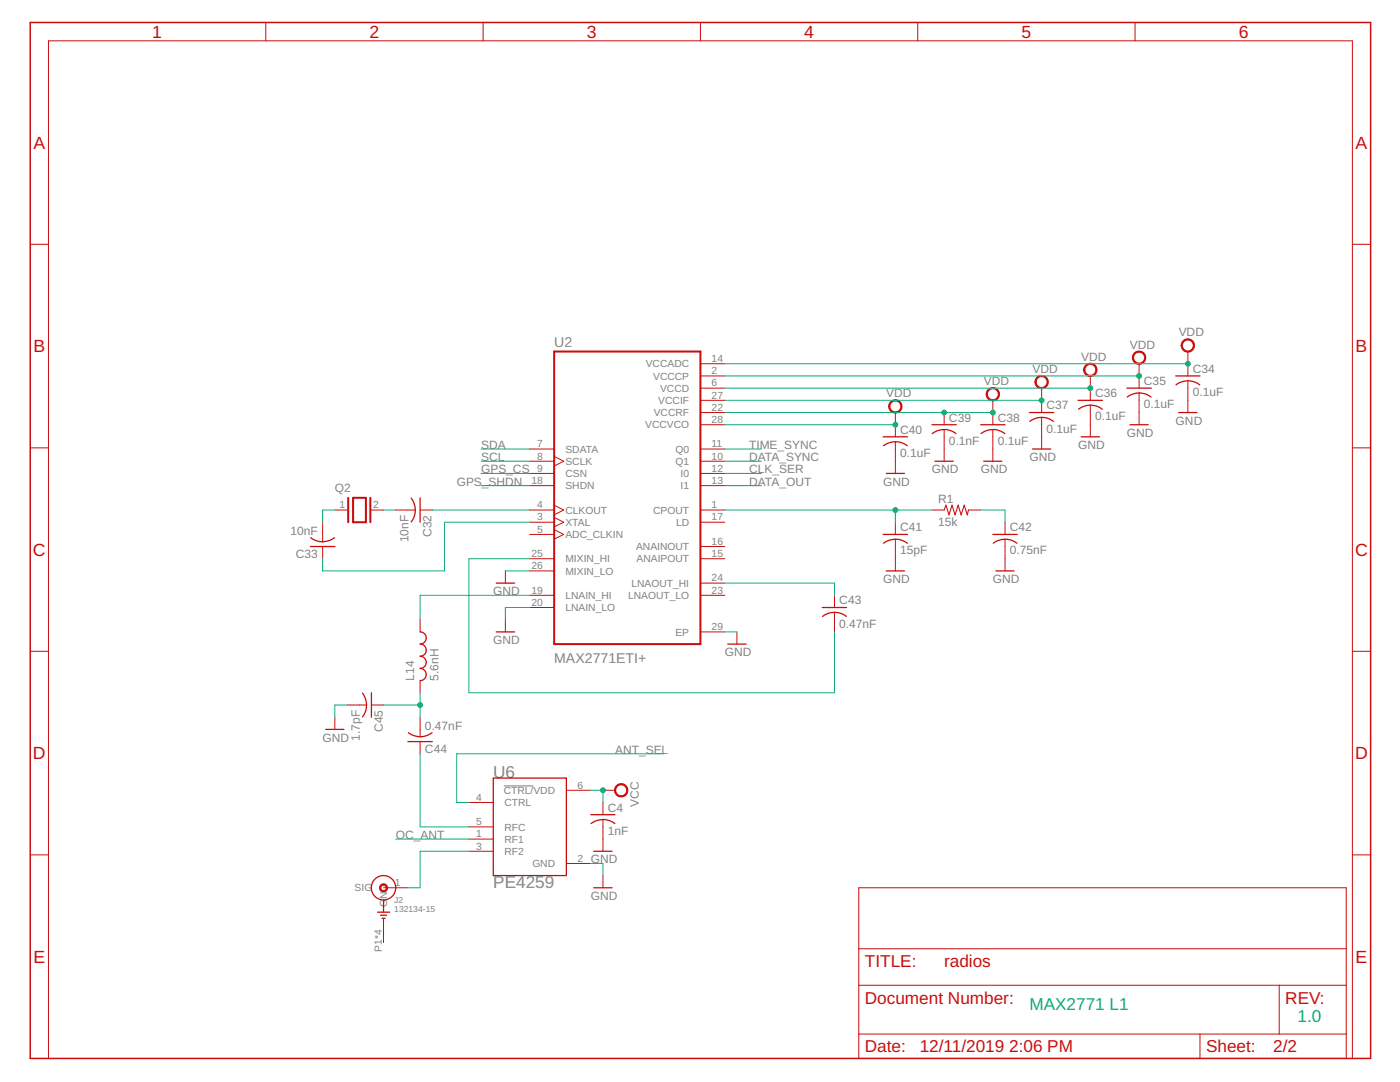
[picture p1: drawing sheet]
<svg xmlns="http://www.w3.org/2000/svg" width="279mm" height="216mm" viewBox="0 0 279 216" stroke-linecap="round" stroke-linejoin="round" font-family="sans-serif">
<path d="M100.5 156.8h5.9" fill="none" stroke="#808080" stroke-width=".2"/>
<path d="M110.6 70.1h29.2v58.4h-29.2zM69.5 99.3v4.9M70.5 99.3h2.5v4.9h-2.5zM73.9 99.3v4.9" fill="none" stroke="#c90d0c" stroke-width=".4"/>
<g fill="none" stroke="#c90d0c" stroke-width=".2">
<path d="M53 4.5v3.6M96.4 4.5v3.6M139.8 4.5v3.6M183.2 4.5v3.6M226.5 4.5v3.6M6 48.7h3.7M269.9 48.7h3.6M139.8 72.6h4.9M139.8 75h4.9M139.8 77.4h4.9M139.8 79.9h4.9M198.1 79.9v4.9"/>
<path d="M207.9 77.4v4.9M217.6 75v4.9M227.3 72.6v4.8M227.3 78.4v6.4M237.1 70.1v4.9M237.1 76v6.3M6 89.4h3.7M105.7 94.5h4.9M105.7 92h4.9M105.7 89.6h4.9M105.7 96.9h4.9M110.6 91.1l1.9 .9-1.9 1"/>
<path d="M139.8 94.5h4.9M139.8 92h4.9M139.8 89.6h4.9M139.8 96.9h4.9M139.8 82.3h4.9M139.8 84.8h4.9M178.7 82.3v4.9M178.7 88.1v6.4M188.4 82.3v2.5M188.4 85.7v6.3M198.1 85.7v6.3M207.9 83.3v6.3"/>
<path d="M217.6 80.9v6.3M269.9 89.4h3.6M64.4 104.2v3.9M64.4 109.1v2.4M66.8 101.8h2.5M74.1 101.8h2.4M79 101.8h3.9M83.8 101.8h2.5M100.9 113.9v2.5M105.7 106.6h4.9M105.7 101.8h4.9M105.7 118.8h4.9"/>
<path d="M105.7 111.5h4.9M105.7 113.9h4.9M105.7 104.2h4.9M110.6 105.7l1.9 .9-1.9 1M110.6 100.8l1.9 1-1.9 .9M110.6 103.3l1.9 .9-1.9 .9M139.8 101.8h4.9M139.8 118.8h4.9M139.8 111.5h4.9M139.8 104.2h4.9M139.8 109.1h4.9M139.8 116.4h4.9"/>
<path d="M166.5 118.8v2.4M178.7 104.2v2.4M178.7 107.6v6.3M186 101.8h2.4M193.3 101.8h2.4M200.6 104.2v2.4M200.6 107.6v6.3M6 130h3.7M83.8 123.7v2.4M83.8 135.8v2.4M100.9 123.7v2.4M105.7 121.2h4.9"/>
<path d="M139.8 126.1h4.9M147.1 126.1v2.4M166.5 122.2v3.9M269.9 130h3.6M66.8 143.1v2.4M69.3 140.7h3.9M74.1 140.7h2.4M83.8 143.1v3.9M83.8 148v2.4M113 157.7h4.9M120.3 157.7h2.4M6 170.6h3.7"/>
<path d="M76.5 177.1h4.9M93.6 160.1h4.8M93.6 165h4.8M93.6 167.4h4.8M93.6 169.9h4.8M113 172.3h4.9M120.3 160.1v2.5M120.3 163.5v6.4M120.3 174.7v2.4M171.4 177.1h97.3v34.1h-97.3zM269.9 170.6h3.6M76.5 183.2v4.9"/>
<path d="M171.4 196.6h97.3M171.4 189.3h97.3M255.3 196.6v9.7M9.7 211.2v-203.1h260.2v203.1M171.4 206.3h97.3M239.5 206.3v4.9"/>
</g>
<g fill="none" stroke="#c90d0c" stroke-width=".25">
<path d="M215.2 79.9h4.8M224.9 77.4h4.9M227.3 78.4l1.5 .3 .9 .5M227.3 78.4l-1 .1-1.3 .7M234.6 75h4.9M234.7 76.8a3.8 3.8 0 0 1 4.7 0M82.1 99.4a3.8 3.8 0 0 1 0 4.7M83.8 99.3v4.9M176.3 87.2h4.8M176.3 88.9a3.9 3.9 0 0 1 4.8 0M176.9 94.5h3.6M186 84.8h4.9"/>
<path d="M186.1 86.5a3.9 3.9 0 0 1 4.7 0M186.6 92h3.6M195.7 84.8h4.9M195.8 86.5a3.9 3.9 0 0 1 4.7 0M196.3 92h3.7M205.4 82.3h4.9M205.5 84.1a3.9 3.9 0 0 1 4.7 0M206.1 89.6h3.6M215.8 87.2h3.6M217.6 80.8l1 .2 1.4 .7M217.6 80.9l-1 .1-1.4 .7M225.5 84.8h3.7"/>
<path d="M235.2 82.3h3.7M62 109.1h4.8M62 107.3a3.9 3.9 0 0 0 4.8 0M99 116.4h3.7M176.3 106.6h4.8M176.9 113.9h3.6M178.7 107.6l1 .1 1.4 .7M178.7 107.6l-1.5 .3-.9 .5M198.1 106.6h4.9M198.8 113.9h3.6M200.6 107.6l1 .1 1.4 .7M200.6 107.6l-1.5 .3-.9 .5"/>
<path d="M72.3 138.3a3.9 3.9 0 0 1 0 4.8M74.1 138.2v4.9M83.8 126.1a1.22 1.22 0 0 1 1.3 1.2 1.22 1.22 0 0 1-1.3 1.2 1.21 1.21 0 0 1 1.3 1.2 1.21 1.21 0 0 1-1.3 1.2 1.22 1.22 0 0 1 1.3 1.3 1.22 1.22 0 0 1-1.3 1.2 1.22 1.22 0 0 1 1.3 1.2 1.22 1.22 0 0 1-1.3 1.2M99 126.1h3.7M145.2 128.5h3.7M164.1 121.2h4.9M164.2 123a3.8 3.8 0 0 1 4.7 0M65 145.5h3.6M81.4 148h4.9M81.5 146.2a3.9 3.9 0 0 0 4.7 0M98.4 155.3h14.6v19.4h-14.6zM76.5 179.6v2.4"/>
<path d="M117.9 162.6h4.8M118.5 169.9h3.7M118.5 177.1h3.7M120.3 163.5l1.5 .3 .9 .5M120.3 163.5l-1 .2-1.3 .6M75.3 182h2.5M75.9 182.6h1.3M76.2 183.2h.7"/>
<circle cx="76.5" cy="177.1" r="2.43"/>
</g>
<g fill="#c90d0c" stroke="#c90d0c" stroke-width=".2">
<path d="M216.7 72.9a1.33 1.33 0 0 1 2.1 .3 1.33 1.33 0 0 1-.9 1.9 1.33 1.33 0 0 1-1.6-1.3h.2a1.1 1.1 0 0 1 1.6-.9 1.1 1.1 0 0 1 .2 1.8 1.1 1.1 0 0 1-1.8-.6v-.3h-.2v-.4z" fill-rule="evenodd"/>
<path d="M226.4 70.4a1.34 1.34 0 0 1 2.1 .3 1.34 1.34 0 0 1-.8 1.9 1.34 1.34 0 0 1-1.7-1.2h.2a1.1 1.1 0 0 1 1.6-1.1 1.1 1.1 0 0 1 .2 1.9 1.1 1.1 0 0 1-1.7-.6l-.1-.2h-.2z" fill-rule="evenodd"/>
<path d="M236.1 68a1.34 1.34 0 0 1 2.1 .3 1.34 1.34 0 0 1-.8 1.9 1.34 1.34 0 0 1-1.7-1.3h.3a1.09 1.09 0 0 1 1.5-1 1.09 1.09 0 0 1 .3 1.8 1.09 1.09 0 0 1-1.8-.5v-.3h-.3z" fill-rule="evenodd"/>
<path d="M206.9 75.3a1.34 1.34 0 0 1 2.1 .2 1.34 1.34 0 0 1-.8 2 1.34 1.34 0 0 1-1.7-1.3h.3a1.1 1.1 0 0 1 1.5-1 1.1 1.1 0 0 1 .3 1.8 1.1 1.1 0 0 1-1.8-.5v-.3h-.3z" fill-rule="evenodd"/>
<path d="M197.2 77.7a1.33 1.33 0 0 1 2.1 .3 1.33 1.33 0 0 1-.8 2 1.33 1.33 0 0 1-1.7-1.3h.3a1.1 1.1 0 0 1 1.6-.9 1.1 1.1 0 0 1 .1 1.8 1.1 1.1 0 0 1-1.7-.6v-.3h-.3l.2-.7z" fill-rule="evenodd"/>
<path d="M177.7 80.2a1.34 1.34 0 0 1 2.1 .2 1.34 1.34 0 0 1-.8 2 1.34 1.34 0 0 1-1.6-1.3h.2a1.1 1.1 0 0 1 1.5-1 1.1 1.1 0 0 1 .3 1.8 1.1 1.1 0 0 1-1.8-.5v-.3h-.2z" fill-rule="evenodd"/>
<path d="M123 156.8a1.34 1.34 0 0 1 2.1 .2 1.34 1.34 0 0 1-.8 2 1.34 1.34 0 0 1-1.7-1.3h.3a1.1 1.1 0 0 1 1.5-1 1.1 1.1 0 0 1 .3 1.8 1.1 1.1 0 0 1-1.8-.5v-.3h-.3z" fill-rule="evenodd"/>
<path d="M75.9 176.6a.81 .81 0 0 1 1.3 .1 .81 .81 0 0 1-.4 1.2 .81 .81 0 0 1-1.1-.8h.3a.57 .57 0 0 1 .8-.4 .57 .57 0 0 1 .1 .9 .57 .57 0 0 1-.9-.3v-.2h-.3z" fill-rule="evenodd"/>
</g>
<path d="M188.4 101.8l.4-1 .6 1.9 .6-1.9 .6 1.9 .6-1.9 .6 1.9 .6-1.9 .6 1.9 .3-.9" fill="none" stroke="#c90d0c" stroke-width=".21"/>
<path d="M6 4.5h267.5v206.7h-267.5z" fill="none" stroke="#c90d0c" stroke-width=".3"/>
<g fill="none" stroke="#0dab76" stroke-width=".2">
<path d="M144.7 77.4h72.9M144.7 75h82.6M144.7 72.6h92.4M144.7 79.9h63.2M96 89.6h9.7M96 92h9.7M96 94.5h9.7M96 96.9h9.7M144.7 82.3h53.4M144.7 84.8h34M144.7 89.6h7.2M144.7 92h7.2"/>
<path d="M144.7 94.5h7.2M144.7 96.9h7.2M66.8 101.8h-2.4v2.4M76.5 101.8h2.5M86.3 101.8h19.4M100.9 113.9h4.8M105.7 104.2h-17v9.7h-24.3v-2.4M105.7 111.5h-12.1v26.7h72.9v-12.1M105.7 118.8h-21.9v4.9M144.7 101.8h41.3M144.7 116.4h21.8v2.4M178.7 101.8v2.4"/>
<path d="M195.7 101.8h4.9v2.4M83.8 138.2v4.9M105.7 121.2h-4.8v2.5M144.7 126.1h2.4M69.3 140.7h-2.5v2.4M76.5 140.7h7.3M83.8 150.4v14.6h9.8M117.9 157.7h2.4v2.4M132.5 150.4h-41.4v9.7h2.5M79 167.4h14.6M93.6 169.9h-9.8v7.2h-2.4M117.9 172.3h2.4v2.4"/>
</g>
<g fill="#0dab76" stroke="#0dab76" stroke-width=".2">
<circle cx="217.6" cy="77.4" r=".49"/>
<circle cx="227.3" cy="75" r=".49"/>
<circle cx="237.1" cy="72.6" r=".49"/>
<circle cx="207.9" cy="79.9" r=".49"/>
<circle cx="198.1" cy="82.3" r=".49"/>
<circle cx="188.4" cy="82.3" r=".49"/>
<circle cx="178.7" cy="84.8" r=".49"/>
<circle cx="178.7" cy="101.8" r=".49"/>
<circle cx="83.8" cy="140.7" r=".49"/>
<circle cx="120.3" cy="157.7" r=".49"/>
</g>
<g font-size="3.5" fill="#c90d0c">
<text x="30.4" y="7.6">1</text>
<text x="73.8" y="7.6">2</text>
<text x="117.1" y="7.6">3</text>
<text x="160.5" y="7.6">4</text>
<text x="203.9" y="7.6">5</text>
<text x="247.2" y="7.6">6</text>
<text x="6.7" y="29.7">A</text>
<text x="270.5" y="29.7">A</text>
<text x="6.7" y="70.3">B</text>
<text x="270.5" y="70.3">B</text>
<text x="6.6" y="110.9">C</text>
<text x="270.4" y="110.9">C</text>
<text x="6.6" y="151.5">D</text>
<text x="270.4" y="151.5">D</text>
<text x="6.7" y="192.1">E</text>
<text x="270.5" y="192.1">E</text>
</g>
<g font-size="3.4" fill="#808080">
<text x="98.4" y="155.3">U6</text>
<text x="98.4" y="177.2">PE4259</text>
</g>
<g font-size="3.4" fill="#c90d0c">
<text x="172.6" y="193">TITLE:</text>
<text x="188.4" y="193">radios</text>
<text x="172.6" y="200.3">Document Number:</text>
<text x="256.5" y="200.3">REV:</text>
<text x="172.6" y="210">Date:</text>
<text x="183.6" y="210">12/11/2019</text>
<text x="201.4" y="210">2:06 PM</text>
<text x="240.7" y="210">Sheet:</text>
<text x="254.1" y="210">2/2</text>
</g>
<g font-size="3.4" fill="#0dab76">
<text x="205.4" y="201.5">MAX2771 L1</text>
<text x="258.9" y="203.9">1.0</text>
</g>
<g font-size="2.8" fill="#808080">
<text x="110.6" y="69.2">U2</text>
<text x="110.6" y="132.3">MAX2771ETI+</text>
</g>
<g font-size="2.4" fill="#808080">
<text x="215.8" y="72">VDD</text>
<text x="225.5" y="69.5">VDD</text>
<text x="235.2" y="67.1">VDD</text>
<text x="196.3" y="76.8">VDD</text>
<text x="206" y="74.4">VDD</text>
<text x="228.3" y="76.8">C35</text>
<text x="238" y="74.4">C34</text>
<text x="176.9" y="79.3">VDD</text>
<text x="208.8" y="81.7">C37</text>
<text x="218.6" y="83.9">0.1uF</text>
<text x="218.6" y="79.3">C36</text>
<text x="228.3" y="81.5">0.1uF</text>
<text x="238" y="79">0.1uF</text>
<text x="96" y="89.6">SDA</text>
<text x="149.5" y="89.6">TIME_SYNC</text>
<text x="179.7" y="86.6">C40</text>
<text x="189.4" y="88.8">0.1nF</text>
<text x="189.4" y="84.1">C39</text>
<text x="199.1" y="88.8">0.1uF</text>
<text x="199.1" y="84.1">C38</text>
<text x="208.8" y="86.3">0.1uF</text>
<text x="215.2" y="89.6">GND</text>
<text x="224.9" y="87.2">GND</text>
<text x="234.6" y="84.7">GND</text>
<text x="96" y="92">SCL</text>
<text x="96" y="94.5">GPS_CS</text>
<text x="149.5" y="92">DATA_SYNC</text>
<text x="149.5" y="94.5">CLK_SER</text>
<text x="179.7" y="91.2">0.1uF</text>
<text x="186" y="94.5">GND</text>
<text x="195.7" y="94.5">GND</text>
<text x="205.4" y="92">GND</text>
<text x="66.8" y="98.1">Q2</text>
<text x="91.1" y="96.9">GPS_SHDN</text>
<text x="149.5" y="96.9">DATA_OUT</text>
<text x="176.3" y="96.9">GND</text>
<text x="187.2" y="100.3">R1</text>
<text x="58" y="106.7">10nF</text>
<text x="86.1" y="107.1" transform="rotate(-90 86.1 107.1)">C32</text>
<text x="179.7" y="106">C41</text>
<text x="187.2" y="104.9">15k</text>
<text x="201.6" y="106">C42</text>
<text x="59" y="111.4">C33</text>
<text x="81.5" y="108.2" transform="rotate(-90 81.5 108.2)">10nF</text>
<text x="179.7" y="110.6">15pF</text>
<text x="201.6" y="110.6">0.75nF</text>
<text x="98.4" y="118.8">GND</text>
<text x="176.3" y="116.4">GND</text>
<text x="198.1" y="116.4">GND</text>
<text x="167.5" y="125.2">0.47nF</text>
<text x="167.5" y="120.6">C43</text>
<text x="98.4" y="128.5">GND</text>
<text x="144.6" y="130.9">GND</text>
<text x="82.6" y="135.8" transform="rotate(-90 82.6 135.8)">L14</text>
<text x="87.5" y="135.8" transform="rotate(-90 87.5 135.8)">5.6nH</text>
<text x="64.4" y="148">GND</text>
<text x="71.8" y="147.8" transform="rotate(-90 71.8 147.8)">1.7pF</text>
<text x="76.4" y="146" transform="rotate(-90 76.4 146)">C45</text>
<text x="84.8" y="145.6">0.47nF</text>
<text x="84.8" y="150.3">C44</text>
<text x="122.8" y="150.4">ANT_SEL</text>
<text x="121.3" y="162">C4</text>
<text x="127.5" y="160.9" transform="rotate(-90 127.5 160.9)">VCC</text>
<text x="79" y="167.4">OC_ANT</text>
<text x="121.3" y="166.6">1nF</text>
<text x="117.9" y="172.3">GND</text>
<text x="117.9" y="179.6">GND</text>
</g>
<g font-size="2.1" fill="#808080">
<text x="128.9" y="73.3">VCCADC</text>
<text x="130.3" y="75.7">VCCCP</text>
<text x="142" y="72.2">14</text>
<text x="142" y="74.7">2</text>
<text x="142" y="77.1">6</text>
<text x="130.5" y="83">VCCRF</text>
<text x="131.4" y="80.6">VCCIF</text>
<text x="131.7" y="78.2">VCCD</text>
<text x="142" y="79.5">27</text>
<text x="142" y="82">22</text>
<text x="107.2" y="89.3">7</text>
<text x="128.8" y="85.5">VCCVCO</text>
<text x="142" y="84.4">28</text>
<text x="142" y="89.3">11</text>
<text x="107.2" y="94.1">9</text>
<text x="107.2" y="91.7">8</text>
<text x="112.8" y="95.2">CSN</text>
<text x="112.8" y="92.8">SCLK</text>
<text x="112.8" y="90.3">SDATA</text>
<text x="134.8" y="90.3">Q0</text>
<text x="134.8" y="92.8">Q1</text>
<text x="135.8" y="95.2">I0</text>
<text x="142" y="94.1">12</text>
<text x="142" y="91.7">10</text>
<text x="67.8" y="101.4">1</text>
<text x="74.5" y="101.4">2</text>
<text x="106.1" y="96.6">18</text>
<text x="107.2" y="101.4">4</text>
<text x="112.8" y="97.6">SHDN</text>
<text x="135.8" y="97.6">I1</text>
<text x="142" y="101.4">1</text>
<text x="142" y="96.6">13</text>
<text x="107.2" y="106.3">5</text>
<text x="107.2" y="103.9">3</text>
<text x="112.8" y="107.4">ADC_CLKIN</text>
<text x="112.8" y="102.5">CLKOUT</text>
<text x="112.8" y="104.9">XTAL</text>
<text x="130.4" y="102.5">CPOUT</text>
<text x="134.9" y="104.9">LD</text>
<text x="142" y="103.9">17</text>
<text x="106.1" y="111.2">25</text>
<text x="106.1" y="113.6">26</text>
<text x="112.8" y="112.2">MIXIN_HI</text>
<text x="126.9" y="109.8">ANAINOUT</text>
<text x="127" y="112.2">ANAIPOUT</text>
<text x="142" y="108.7">16</text>
<text x="142" y="111.2">15</text>
<text x="106.1" y="118.4">19</text>
<text x="112.8" y="119.5">LNAIN_HI</text>
<text x="112.8" y="114.7">MIXIN_LO</text>
<text x="125.3" y="119.5">LNAOUT_LO</text>
<text x="126" y="117.1">LNAOUT_HI</text>
<text x="142" y="116">24</text>
<text x="142" y="118.4">23</text>
<text x="106.1" y="120.9">20</text>
<text x="112.8" y="121.9">LNAIN_LO</text>
<text x="142" y="125.7">29</text>
<text x="134.8" y="126.8">EP</text>
<text x="95.1" y="159.8">4</text>
<text x="100.5" y="158.4">CTRL/VDD</text>
<text x="100.7" y="160.9">CTRL</text>
<text x="115.3" y="157.4">6</text>
<text x="95.1" y="164.7">5</text>
<text x="95.1" y="167.1">1</text>
<text x="100.7" y="165.7">RFC</text>
<text x="95.1" y="169.5">3</text>
<text x="100.7" y="168.2">RF1</text>
<text x="100.7" y="170.6">RF2</text>
<text x="106.2" y="173">GND</text>
<text x="115.3" y="171.9">2</text>
<text x="70.8" y="177.9">SIG</text>
<text x="78.8" y="176.8">1</text>
<text x="77.3" y="181" transform="rotate(-90 77.3 181)">GND</text>
<text x="76.2" y="189.9" transform="rotate(-90 76.2 189.9)">P1*4</text>
</g>
<g font-size="1.7" fill="#808080">
<text x="78.7" y="182">132134-15</text>
<text x="78.7" y="180.2">J2</text>
</g>
</svg>
